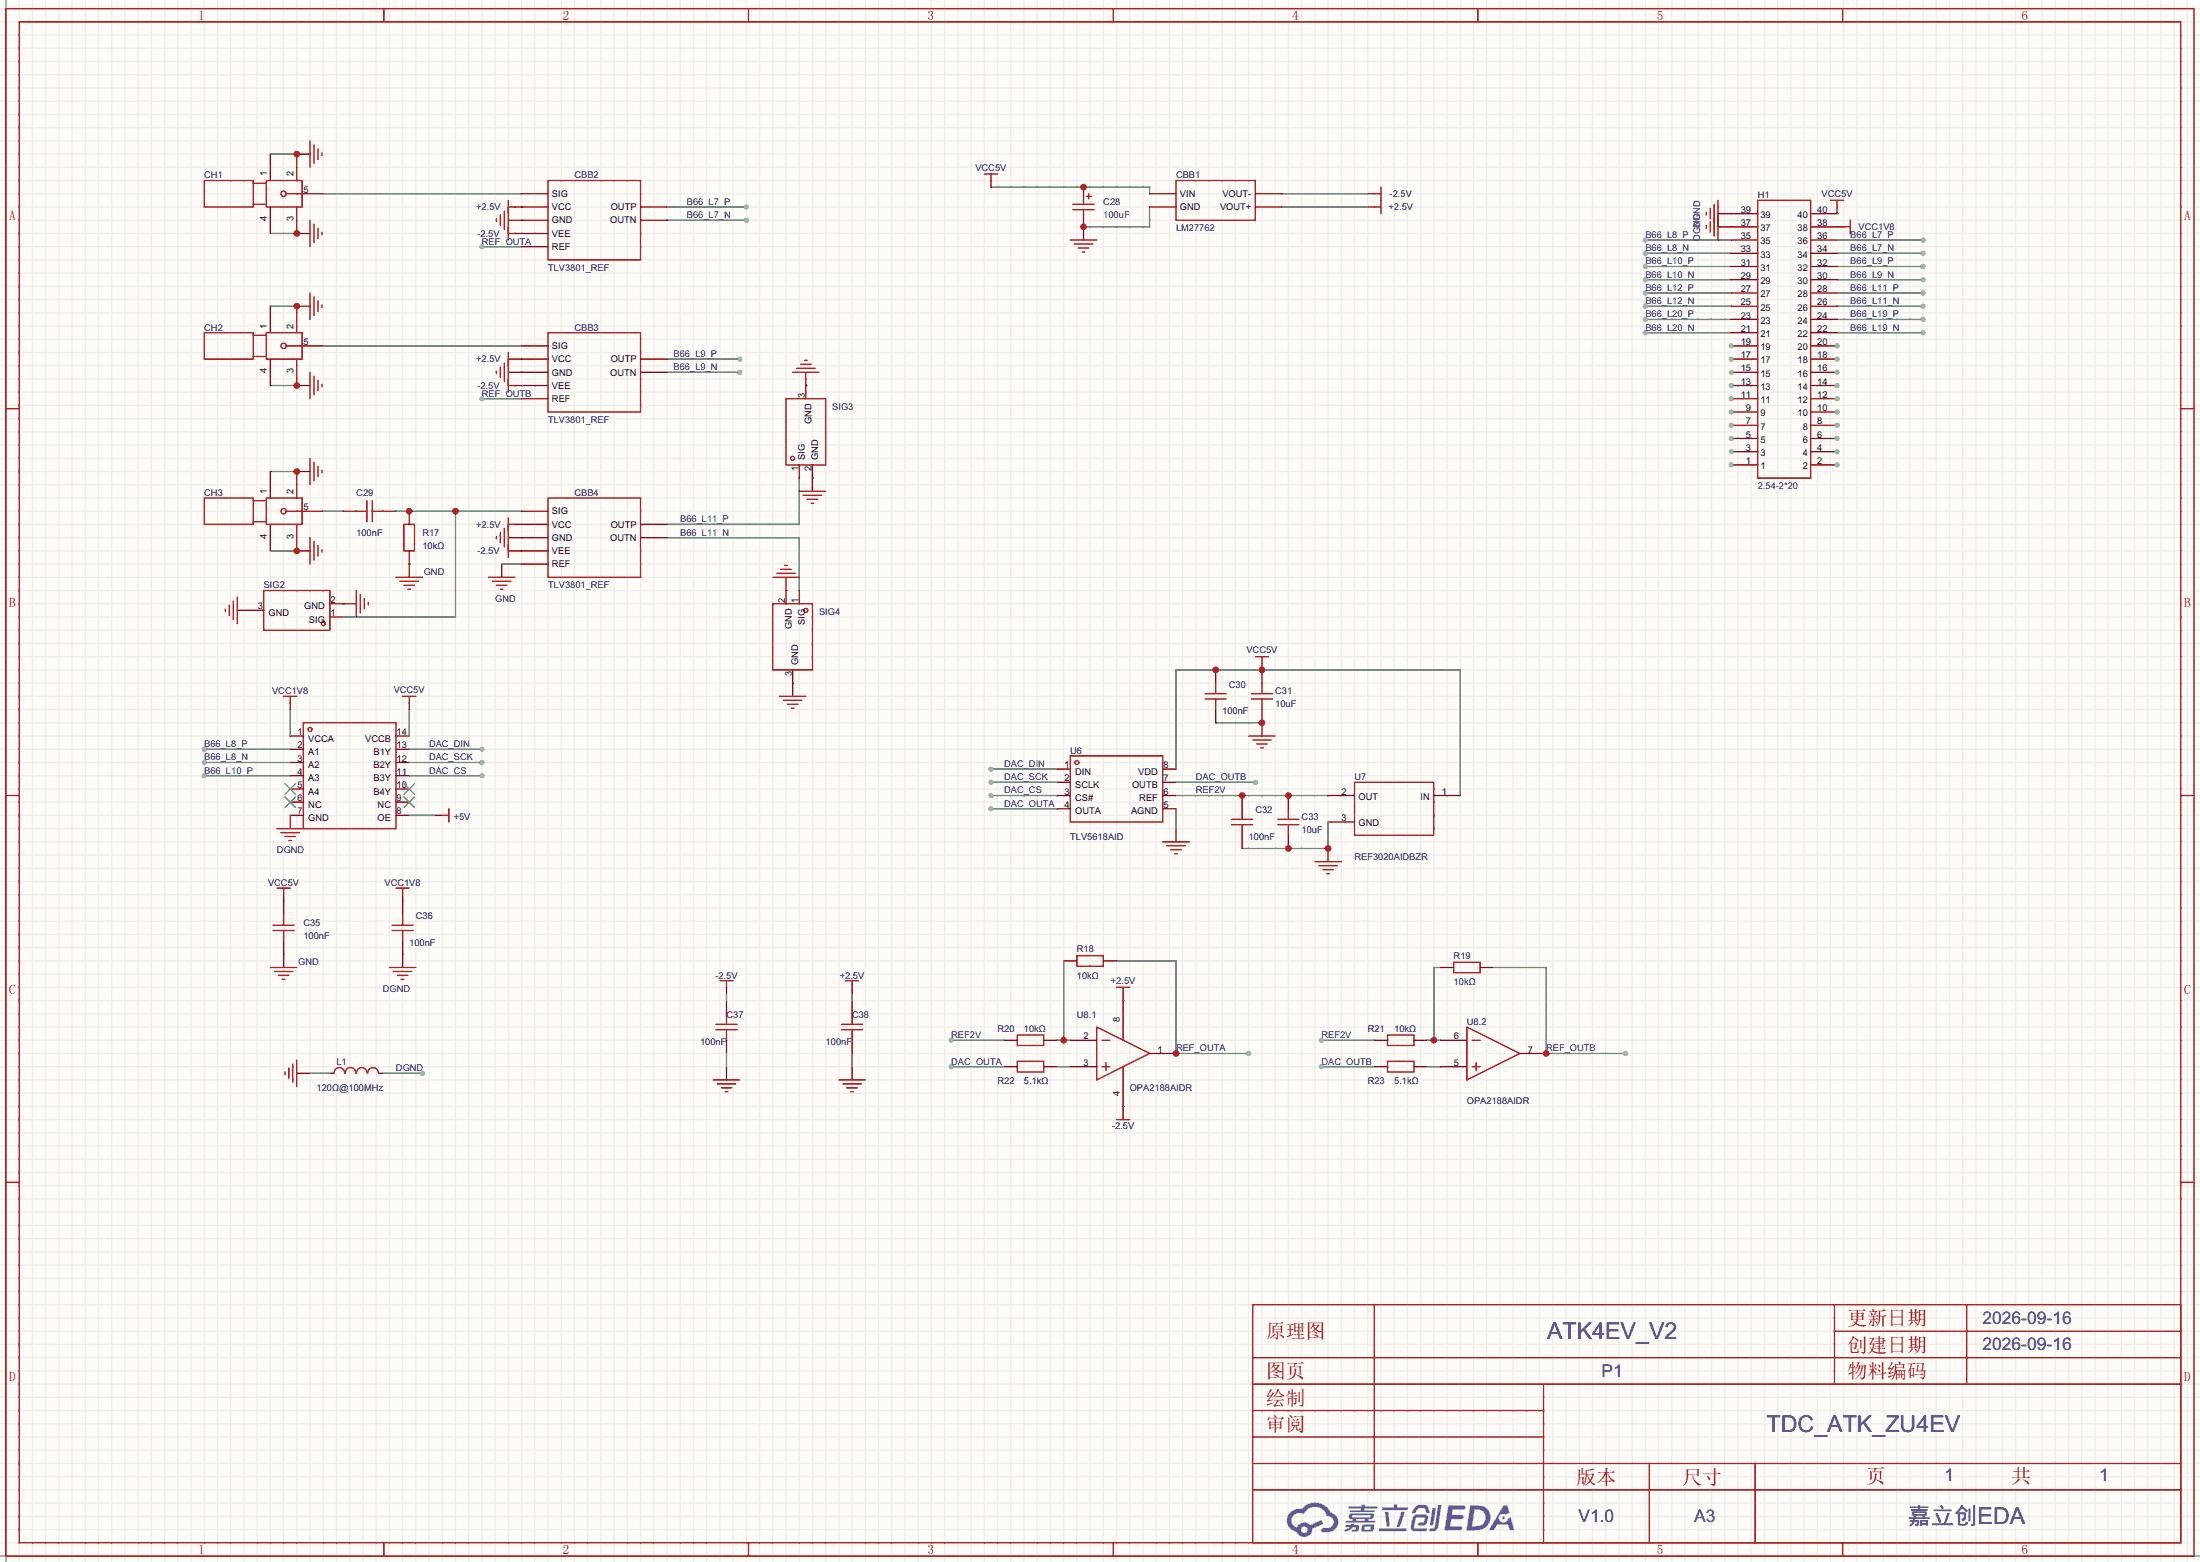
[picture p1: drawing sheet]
<svg xmlns="http://www.w3.org/2000/svg" width="423mm" height="300mm" viewBox="0 0 423 300" stroke-linecap="round" stroke-linejoin="round" font-family="sans-serif">
<path d="M0 0h422.7v300h-422.7z" fill="#fffcf7"/>
<g fill="none" stroke="#ededed" stroke-width=".25">
<path d="M0 1.7h422.7M0 4.2h422.7M0 6.7h422.7M0 9.3h422.7M0 11.8h422.7M0 14.4h422.7M0 16.9h422.7M0 19.4h422.7M1.1 0v300M3.7 0v300M6.2 0v300M8.8 0v300"/>
<path d="M11.3 0v300M13.8 0v300M16.4 0v300M18.9 0v300M21.5 0v300M24 0v300M26.5 0v300M29.1 0v300M31.6 0v300M34.2 0v300M36.7 0v300M39.2 0v300"/>
<path d="M41.8 0v300M44.3 0v300M46.9 0v300M49.4 0v300M51.9 0v300M54.5 0v300M57 0v300M59.6 0v300M62.1 0v300M64.6 0v300M67.2 0v300M69.7 0v300"/>
<path d="M72.3 0v300M74.8 0v300M77.3 0v300M79.9 0v300M82.4 0v300M85 0v300M87.5 0v300M90 0v300M92.6 0v300M95.1 0v300M97.7 0v300M100.2 0v300"/>
<path d="M102.7 0v300M105.3 0v300M107.8 0v300M110.4 0v300M112.9 0v300M115.4 0v300M118 0v300M120.5 0v300M123.1 0v300M125.6 0v300M128.1 0v300M130.7 0v300"/>
<path d="M133.2 0v300M135.8 0v300M138.3 0v300M140.8 0v300M143.4 0v300M145.9 0v300M148.5 0v300M151 0v300M153.5 0v300M156.1 0v300M158.6 0v300M161.2 0v300"/>
<path d="M163.7 0v300M166.2 0v300M168.8 0v300M171.3 0v300M173.9 0v300M176.4 0v300M178.9 0v300M181.5 0v300M184 0v300M186.6 0v300M189.1 0v300M191.6 0v300"/>
<path d="M194.2 0v300M196.7 0v300M199.3 0v300M201.8 0v300M204.3 0v300M206.9 0v300M209.4 0v300M212 0v300M214.5 0v300M217 0v300M219.6 0v300M222.1 0v300"/>
<path d="M224.7 0v300M227.2 0v300M229.7 0v300M232.3 0v300M234.8 0v300M237.4 0v300M239.9 0v300M242.4 0v300M245 0v300M247.5 0v300M250.1 0v300M252.6 0v300"/>
<path d="M255.1 0v300M257.7 0v300M260.2 0v300M262.8 0v300M265.3 0v300M267.8 0v300M270.4 0v300M272.9 0v300M275.5 0v300M278 0v300M280.5 0v300M283.1 0v300"/>
<path d="M285.6 0v300M288.2 0v300M290.7 0v300M293.2 0v300M295.8 0v300M298.3 0v300M300.9 0v300M303.4 0v300M305.9 0v300M308.5 0v300M311 0v300M313.6 0v300"/>
<path d="M316.1 0v300M318.6 0v300M321.2 0v300M323.7 0v300M326.3 0v300M328.8 0v300M331.3 0v300M333.9 0v300M336.4 0v300M339 0v300M341.5 0v300M344 0v300"/>
<path d="M346.6 0v300M349.1 0v300M351.7 0v300M354.2 0v300M356.7 0v300M359.3 0v300M361.8 0v300M364.4 0v300M366.9 0v300M369.4 0v300M372 0v300M374.5 0v300"/>
<path d="M377.1 0v300M379.6 0v300M382.1 0v300M384.7 0v300M387.2 0v300M389.8 0v300M392.3 0v300M394.8 0v300M397.4 0v300M399.9 0v300M402.5 0v300M405 0v300"/>
<path d="M407.5 0v300M410.1 0v300M412.6 0v300M415.2 0v300M417.7 0v300M420.2 0v300M0 22h422.7M0 24.5h422.7M0 27.1h422.7M0 29.6h422.7M0 32.1h422.7M0 34.7h422.7"/>
<path d="M0 37.2h422.7M0 39.8h422.7M0 42.3h422.7M0 44.8h422.7M0 47.4h422.7M0 49.9h422.7M0 52.5h422.7M0 55h422.7M0 57.5h422.7M0 60.1h422.7M0 62.6h422.7M0 65.2h422.7"/>
<path d="M0 67.7h422.7M0 70.2h422.7M0 72.8h422.7M0 75.3h422.7M0 77.9h422.7M0 80.4h422.7M0 82.9h422.7M0 85.5h422.7M0 88h422.7M0 90.6h422.7M0 93.1h422.7M0 95.6h422.7"/>
<path d="M0 98.2h422.7M0 100.7h422.7M0 103.3h422.7M0 105.8h422.7M0 108.3h422.7M0 110.9h422.7M0 113.4h422.7M0 116h422.7M0 118.5h422.7M0 121h422.7M0 123.6h422.7M0 126.1h422.7"/>
<path d="M0 128.7h422.7M0 131.2h422.7M0 133.7h422.7M0 136.3h422.7M0 138.8h422.7M0 141.4h422.7M0 143.9h422.7M0 146.4h422.7M0 149h422.7M0 151.5h422.7M0 154.1h422.7M0 156.6h422.7"/>
<path d="M0 159.1h422.7M0 161.7h422.7M0 164.2h422.7M0 166.8h422.7M0 169.3h422.7M0 171.8h422.7M0 174.4h422.7M0 176.9h422.7M0 179.5h422.7M0 182h422.7M0 184.5h422.7M0 187.1h422.7"/>
<path d="M0 189.6h422.7M0 192.2h422.7M0 194.7h422.7M0 197.2h422.7M0 199.8h422.7M0 202.3h422.7M0 204.9h422.7M0 207.4h422.7M0 209.9h422.7M0 212.5h422.7M0 215h422.7M0 217.6h422.7"/>
<path d="M0 220.1h422.7M0 222.6h422.7M0 225.2h422.7M0 227.7h422.7M0 230.3h422.7M0 232.8h422.7M0 235.3h422.7M0 237.9h422.7M0 240.4h422.7M0 243h422.7M0 245.5h422.7M0 248h422.7"/>
<path d="M0 250.6h422.7M0 253.1h422.7M0 255.7h422.7M0 258.2h422.7M0 260.7h422.7M0 263.3h422.7M0 265.8h422.7M0 268.4h422.7M0 270.9h422.7M0 273.4h422.7M0 276h422.7M0 278.5h422.7"/>
<path d="M0 281.1h422.7M0 283.6h422.7M0 286.1h422.7M0 288.7h422.7M0 291.2h422.7M0 293.8h422.7M0 296.3h422.7M0 298.8h422.7"/>
</g>
<path d="M1.1 0v300M0 298.8h422.7" fill="none" stroke="#999" stroke-width=".25"/>
<g fill="none" stroke="#a10000" stroke-width=".25">
<path d="M1.1 1.7h420.4v297.1h-420.4zM3.7 4.2h415.3v292.1h-415.3zM73.7 1.7v2.5M143.8 1.7v2.5M213.9 1.7v2.5M283.9 1.7v2.5M354 1.7v2.5M1.1 78.5h2.6M419 78.5h2.5M1.1 152.8h2.6M419 152.8h2.5M1.1 227.1h2.6"/>
<path d="M419 227.1h2.5M240.7 250.6h178.3v45.7h-178.3zM264 250.6v35.5M352.4 250.6v15.2M352.4 255.7h66.6M377.8 250.6v15.2M240.7 270.9h55.8M240.7 265.8h178.3M240.7 276h55.8M240.7 260.7h178.3M296.5 265.8v30.5M73.7 296.3v2.5"/>
<path d="M143.8 296.3v2.5M213.9 296.3v2.5M240.7 286.1h178.3M240.7 281.1h178.3M283.9 296.3v2.5M316.9 281.1v15.2M337.2 281.1v15.2M354 296.3v2.5"/>
</g>
<g fill="#5487ff">
<path d="M278.2 289.1h2.2a.97 .97 0 0 1 1.2 .4 .53 .53 0 0 1-.7 .4h-1.8l-.1 1h1.8a.43 .43 0 0 1 .4 .5 .43 .43 0 0 1-.4 .4h-2l-.2 1.3h1.7a.45 .45 0 0 1 .6 .2 .45 .45 0 0 1-.1 .6h-3.3z"/>
<path d="M288.8 289.1h.8l.4 1.4-.7 .4a.82 .82 0 0 0-1.1 .1 .82 .82 0 0 0 0 1.2 .82 .82 0 0 0 1.2-.1l.3-.5 .6-.3 .7 2.6h-1l-.3-1h-2.1l-.6 1h-1z"/>
<path d="M275.2 289.5h.7l-.5 3.2a.36 .36 0 0 1-.4 .3 .36 .36 0 0 1-.3-.3z"/>
<path d="M276.2 289h.7l-.6 4.3a1.13 1.13 0 0 1-1.7 .6l.1-.4h.8l.1-.2z"/>
<path d="M271.9 289.3l.6-.3h1.1a.77 .77 0 0 1 .8 .5l.3 1-.1 .1h-.6l-.3-.9-.2-.1-1 .1-.7 .9h-.6v-.2z"/>
<path d="M271.5 291.2l.5-.3 1.7-.1a.66 .66 0 0 1 .6 1l-.1 .4a.81 .81 0 0 1-.9 .8h-.6a.32 .32 0 0 1-.3-.4 .32 .32 0 0 1 .3-.2l.8-.1 .2-.8h-1.7l-.3 1.9 2.2 .1a.32 .32 0 0 1 .3 .3 .32 .32 0 0 1-.4 .3h-2.2l-.5-.3-.1-.5z"/>
<path d="M264.9 293.5h5.1a.33 .33 0 0 1 .3 .3 .33 .33 0 0 1-.4 .3h-4.9l-.1-.1z"/>
<path d="M269.2 290.3h.7l-.6 2a1.04 1.04 0 0 1-.7 1l-.3-.3z"/>
<path d="M266 290.3h.7l.3 2.6a.34 .34 0 0 1-.3 .4 .34 .34 0 0 1-.3-.3z"/>
<path d="M265.5 289.4h2.2l.2-.5h.6l-.1 .5h1.8a.32 .32 0 0 1 .3 .4 .32 .32 0 0 1-.3 .3h-4.5l-.2-.2z"/>
<path d="M258.5 292.8h1l.1-.2h.6l-.1 .2 .9 .1a.82 .82 0 0 1-.6 1.3h-.7v-.4l.7-.2v-.2l-.5-.1-.4 .4-1.1 .5-.2-.4 1-.5h-.7z"/>
<path d="M259.1 289.3h2.4l.1-.3 .7-.1-.1 .4h2.2l.3 .3-.3 .2h-2.2l-.1 .2h1.8l.3 .2-.3 .2h-4.5l-.1-.1v-.3h2.1v-.2h-2.2l-.2-.2z"/>
<path d="M282.4 289.1l-.7 4.8h1.7a2.47 2.47 0 0 0 2.8-1.7 2.47 2.47 0 0 0-1.4-3zM283.3 289.9a1.61 1.61 0 0 1 2.1 1.5 1.61 1.61 0 0 1-1.9 1.7h-.7z"/>
<path d="M259.2 290.8a.55 .55 0 0 0-.1 .7 .55 .55 0 0 0 .7 .3l.1 .2h-1.4v.4l5.5 .1 .2-.2-.2-.3h-1.1l.1-.2a.7 .7 0 0 0 .9-.3 .7 .7 0 0 0-.1-.8l-4.1-.1zM259.8 291h3.4l.1 .1-.2 .3h-3.2l-.1-.2zM260.6 291.8h1.6l-.1 .2h-1.5z"/>
<path d="M261.7 292.9a1.05 1.05 0 0 0 0 1.2 2.91 2.91 0 0 0 2.1-.1 .98 .98 0 0 0 .1-1.2l-1.7-.1zM262.3 293.2h.8h.2l-.1 .4-.2 .2-.8-.1z"/>
<path d="M247.9 290.4a2.23 2.23 0 0 0-.6 2.3 2.23 2.23 0 0 0 1.8 1.5 1.58 1.58 0 0 0 1.7 1 1.58 1.58 0 0 0 1.3-1.5l2.2-1.1-.5-.8-2.1 1.1a1.65 1.65 0 0 0-2.6 .4 1.45 1.45 0 0 1-.8-1.9 1.45 1.45 0 0 1 2-.7l.3 .1a2.3 2.3 0 0 1 2.3-1.4 2.3 2.3 0 0 1 2 1.8 1.12 1.12 0 0 1 1.3 1 1.12 1.12 0 0 1-1.1 1.2h-.7a.45 .45 0 0 0-.6 .4 .45 .45 0 0 0 .4 .5 2.21 2.21 0 0 0 2.3-.6 2.21 2.21 0 0 0 .5-2.2 2.13 2.13 0 0 0-1.4-1.1 3.3 3.3 0 0 0-5.5-.7l-1.2 .1zM250 293.8a.6 .6 0 0 1 1.2 0 .6 .6 0 0 1-1.2 0z"/>
<circle cx="288.8" cy="291.5" r=".32"/>
</g>
<path d="M51.9 29.6h5.1M51.9 44.8h5.1" fill="none" stroke="#008700" stroke-width=".25"/>
<path d="M51.9 39.8v5M57 39.8v5h2.6M57 29.6h2.6M57 37.2h5.1" fill="none" stroke="#870000" stroke-width=".25"/>
<g fill="none" stroke="#a10000" stroke-width=".25">
<path d="M55 37.2h2M59.6 27.1v5M60.3 27.8v3.6M61.1 28.6v2M61.8 29.3v.5M59.6 42.3v5.1M60.3 43.1v3.5M61.1 43.8v2.1M61.8 44.6v.5"/>
<circle cx="54.5" cy="37.2" r=".51"/>
</g>
<circle cx="57" cy="44.8" r=".63" fill="#c00"/>
<path d="M57 29.6v5.1" fill="none" stroke="#870000" stroke-width=".25"/>
<circle cx="57" cy="29.6" r=".63" fill="#c00"/>
<path d="M51.9 29.6v5.1M98.9 39.8h1.3M262.8 37.2h1.2M262.8 39.8h1.2M97.7 42.3h2.5M98.9 44.8h1.3M208.2 43.6v2.5" fill="none" stroke="#870000" stroke-width=".25"/>
<g fill="none" stroke="#a10000" stroke-width=".25">
<path d="M39.2 34.7h9.4v5.1h-9.4zM48.6 39.2h2.6M48.6 35.2h2.6M51.2 34.7h6.8v5.1h-6.8zM97.7 39.8h1.2M97.7 38.5v7.6M264 37.2h1.3M264 39.8h1.3M265.3 35.9v5.1M95.4 42v.5M96.1 41.3v2M96.9 40.5v3.6"/>
<path d="M97.7 44.8h1.2M205.6 46.1h5.1M206.4 46.9h3.5M207.1 47.6h2.1M207.9 48.4h.5"/>
</g>
<path d="M62.1 37.2h38.1M128.1 39.8h15.3M220.9 39.8v3.8h-12.7" fill="none" stroke="#008700" stroke-width=".25"/>
<circle cx="143.4" cy="39.8" r=".51" fill="#999"/>
<path d="M128.1 42.3h15.3" fill="none" stroke="#008700" stroke-width=".25"/>
<circle cx="143.4" cy="42.3" r=".51" fill="#999"/>
<path d="M51.9 58.8h5.1M51.9 74h5.1" fill="none" stroke="#008700" stroke-width=".25"/>
<path d="M57 58.8h2.6M51.9 69v5M57 69v5h2.6M57 66.4h5.1" fill="none" stroke="#870000" stroke-width=".25"/>
<g fill="none" stroke="#a10000" stroke-width=".25">
<path d="M59.6 56.3v5M60.3 57v3.6M61.1 57.8v2M61.8 58.6v.5M55 66.4h2M59.6 71.5v5.1M60.3 72.3v3.5M61.1 73v2.1M61.8 73.8v.5"/>
<circle cx="54.5" cy="66.4" r=".51"/>
</g>
<circle cx="57" cy="74" r=".63" fill="#c00"/>
<path d="M57 58.8v5.1" fill="none" stroke="#870000" stroke-width=".25"/>
<circle cx="57" cy="58.8" r=".63" fill="#c00"/>
<path d="M51.9 58.8v5.1M97.7 71.5h2.5M98.9 74h1.3M98.9 69h1.3M57 90.6h2.6M57 98.2h5.1M51.9 100.7v5.1M57 100.7v5.1h2.6" fill="none" stroke="#870000" stroke-width=".25"/>
<g fill="none" stroke="#a10000" stroke-width=".25">
<path d="M39.2 63.9h9.4v5.1h-9.4zM48.6 68.5h2.6M48.6 64.4h2.6M51.2 63.9h6.8v5.1h-6.8zM95.4 71.3v.5M96.1 70.5v2M96.9 69.7v3.6M97.7 67.7v7.6M97.7 74h1.2M97.7 69h1.2M55 98.2h2M59.6 88v5.1"/>
<path d="M60.3 88.8v3.5M61.1 89.5v2.1M61.8 90.3v.5M59.6 103.3v5M60.3 104v3.6M61.1 104.8v2M61.8 105.5v.5"/>
<circle cx="54.5" cy="98.2" r=".51"/>
</g>
<path d="M62.1 66.4h38.1M51.9 90.6h5.1M51.9 105.8h5.1" fill="none" stroke="#008700" stroke-width=".25"/>
<circle cx="57" cy="105.8" r=".63" fill="#c00"/>
<path d="M57 90.6v5" fill="none" stroke="#870000" stroke-width=".25"/>
<circle cx="57" cy="90.6" r=".63" fill="#c00"/>
<path d="M208.2 35.9v2.6M208.2 41v2.6M51.9 90.6v5M97.7 103.3h2.5M98.9 105.8h1.3M98.9 100.7h1.3" fill="none" stroke="#870000" stroke-width=".25"/>
<path d="M206.1 39.2h4.1M206.1 40.3h4.1M39.2 95.6h9.4v5.1h-9.4zM48.6 96.1h2.6M51.2 95.6h6.8v5.1h-6.8zM97.7 99.4v7.7M48.6 100.2h2.6M95.4 103v.5M96.1 102.2v2.1M96.9 101.5v3.5M97.7 105.8h1.2M97.7 100.7h1.2" fill="none" stroke="#a10000" stroke-width=".25"/>
<path d="M153.5 91.8v8.9h-25.4M128.1 103.3h25.4v10.1" fill="none" stroke="#008700" stroke-width=".25"/>
<circle cx="208.2" cy="43.6" r=".63" fill="#c00"/>
<path d="M208.2 38.5v.7M208.7 37.7h1M209.2 37.2v1M208.2 40.3v.7" fill="none" stroke="#a10000" stroke-width=".25"/>
<path d="M190.4 35.9h30.5v1.3" fill="none" stroke="#008700" stroke-width=".25"/>
<circle cx="208.2" cy="35.9" r=".63" fill="#c00"/>
<path d="M246.3 37.2h16.5M246.3 39.8h16.5M128.1 69h14" fill="none" stroke="#008700" stroke-width=".25"/>
<circle cx="142.1" cy="69" r=".51" fill="#999"/>
<path d="M128.1 71.5h14" fill="none" stroke="#008700" stroke-width=".25"/>
<circle cx="142.1" cy="71.5" r=".51" fill="#999"/>
<g fill="none" stroke="#a10000" stroke-width=".25">
<path d="M241.2 126.1h2.5M242.4 126.1v1.3M205.6 145.2h17.8v12.7h-17.8zM239.9 141.4h5.1M240.7 142.1h3.5M241.4 142.9h2.1M242.2 143.6h.5M223.4 161.7h5.1M224.2 162.4h3.5M224.9 163.2h2M225.7 164h.5"/>
<circle cx="206.9" cy="146.4" r=".38"/>
</g>
<path d="M242.4 127.4v1.3M242.4 138.8v2.6M203.1 147.7h2.5M203.1 150.2h2.5M203.1 152.8h2.5M203.1 155.3h2.5M223.4 147.7h2.5M223.4 150.2h2.5M223.4 152.8h2.5M223.4 155.3h2.5M225.9 159.1v2.6" fill="none" stroke="#870000" stroke-width=".25"/>
<path d="M233.6 138.8h8.8M225.9 147.7v-19h54.6v24.1M225.9 155.3v3.8M225.9 152.8h29.2M225.9 150.2h15.3" fill="none" stroke="#008700" stroke-width=".25"/>
<circle cx="241.2" cy="150.2" r=".51" fill="#999"/>
<path d="M190.4 155.3h12.7" fill="none" stroke="#008700" stroke-width=".25"/>
<circle cx="190.4" cy="155.3" r=".51" fill="#999"/>
<path d="M190.4 150.2h12.7" fill="none" stroke="#008700" stroke-width=".25"/>
<circle cx="190.4" cy="150.2" r=".51" fill="#999"/>
<path d="M190.4 152.8h12.7" fill="none" stroke="#008700" stroke-width=".25"/>
<circle cx="190.4" cy="152.8" r=".51" fill="#999"/>
<path d="M190.4 147.7h12.7" fill="none" stroke="#008700" stroke-width=".25"/>
<circle cx="190.4" cy="147.7" r=".51" fill="#999"/>
<path d="M260.2 150.2h15.3v10.2h-15.3zM252.6 165.5h5.1M253.4 166.2h3.5M254.1 167h2.1M254.9 167.8h.5" fill="none" stroke="#a10000" stroke-width=".25"/>
<path d="M255.1 152.8h5.1M255.1 157.9h5.1M275.5 152.8h5M255.1 162.9v2.6" fill="none" stroke="#870000" stroke-width=".25"/>
<path d="M255.1 157.9v5h-16.5" fill="none" stroke="#008700" stroke-width=".25"/>
<circle cx="255.1" cy="162.9" r=".63" fill="#c00"/>
<path d="M233.6 128.7v2.5M233.6 136.3v2.5" fill="none" stroke="#870000" stroke-width=".25"/>
<circle cx="233.6" cy="128.7" r=".63" fill="#c00"/>
<path d="M231.5 134.2h4.1M231.5 133.2h4.1M233.6 131.2v2M233.6 134.2v2.1" fill="none" stroke="#a10000" stroke-width=".25"/>
<path d="M238.6 152.8v2.5M238.6 160.4v2.5" fill="none" stroke="#870000" stroke-width=".25"/>
<circle cx="238.6" cy="152.8" r=".63" fill="#c00"/>
<path d="M236.6 158.4h4.1M236.6 157.4h4.1M238.6 155.3v2.1M238.6 158.4v2" fill="none" stroke="#a10000" stroke-width=".25"/>
<path d="M242.4 136.3v2.5" fill="none" stroke="#870000" stroke-width=".25"/>
<circle cx="242.4" cy="138.8" r=".63" fill="#c00"/>
<path d="M242.4 128.7v2.5" fill="none" stroke="#870000" stroke-width=".25"/>
<circle cx="242.4" cy="128.7" r=".63" fill="#c00"/>
<path d="M240.4 134.2h4.1M240.4 133.2h4.1M242.4 131.2v2M242.4 134.2v2.1" fill="none" stroke="#a10000" stroke-width=".25"/>
<path d="M247.5 160.4v2.5" fill="none" stroke="#870000" stroke-width=".25"/>
<circle cx="247.5" cy="162.9" r=".63" fill="#c00"/>
<path d="M247.5 152.8v2.5" fill="none" stroke="#870000" stroke-width=".25"/>
<circle cx="247.5" cy="152.8" r=".63" fill="#c00"/>
<g fill="none" stroke="#a10000" stroke-width=".25">
<path d="M245.5 158.4h4.1M245.5 157.4h4.1M247.5 155.3v2.1M247.5 158.4v2M195.5 198.8h5v2h-5zM206.9 183.5h5.1v2.1h-5.1zM210.7 197.2l10.2 5.1-10.2 5.1zM211.7 199.8h1.5M214.5 189.6h2.5M215.8 189.6v1.3M215.8 197.2v2.6M281.8 197.2l10.2 5.1-10.2 5.1z"/>
<path d="M282.8 199.8h1.6M211.7 204.9h1.5M212.5 204.1v1.5M214.5 215h2.5M215.8 204.9v2.5M215.8 213.7v1.3M282.8 204.9h1.6M283.6 204.1v1.5"/>
</g>
<path d="M192.9 199.8h2.6M200.5 199.8h2.6M204.3 184.5h2.6M205.6 199.8h5.1M212 184.5h2.5M215.8 190.9v6.3M276.7 199.8h5.1M205.6 204.9h5.1M215.8 207.4v6.3M220.9 202.3h5M276.7 204.9h5.1M292 202.3h5.1" fill="none" stroke="#870000" stroke-width=".25"/>
<path d="M214.5 184.5h11.4v17.8h14M215.8 192.2h.1M215.8 212.5h.1" fill="none" stroke="#008700" stroke-width=".25"/>
<circle cx="225.9" cy="202.3" r=".63" fill="#c00"/>
<circle cx="239.9" cy="202.3" r=".51" fill="#999"/>
<path d="M266.6 198.8h5.1v2h-5.1zM279.3 184.8h5.1v2h-5.1z" fill="none" stroke="#a10000" stroke-width=".25"/>
<path d="M264 199.8h2.6M271.7 199.8h2.5M276.7 185.8h2.6M284.4 185.8h2.5" fill="none" stroke="#870000" stroke-width=".25"/>
<path d="M286.9 185.8h10.2v16.5h15.2" fill="none" stroke="#008700" stroke-width=".25"/>
<circle cx="297.1" cy="202.3" r=".63" fill="#c00"/>
<circle cx="312.3" cy="202.3" r=".51" fill="#999"/>
<path d="M139.6 189.6v1.3M139.6 192.2v2.5M139.6 199.8v2.5M163.7 189.6v1.3M163.7 192.2v2.5M163.7 199.8v2.5M139.6 204.9v2.5M163.7 204.9v2.5" fill="none" stroke="#870000" stroke-width=".25"/>
<g fill="none" stroke="#a10000" stroke-width=".25">
<path d="M137.5 196.7h4.1M137.5 197.7h4.1M138.3 188.3h2.5M139.6 188.3v1.3M139.6 194.7v2M139.6 197.7v2.1M161.7 196.7h4M161.7 197.7h4M162.4 188.3h2.6M163.7 188.3v1.3M163.7 194.7v2M163.7 197.7v2.1"/>
<path d="M137 207.4h5.1M137.8 208.2h3.6M138.6 208.9h2M139.3 209.7h.5M161.2 207.4h5M161.9 208.2h3.6M162.7 208.9h2M163.4 209.7h.6"/>
</g>
<path d="M139.6 190.9v1.3M163.7 190.9v1.3M253.9 199.8h10.1M139.6 202.3v2.6M163.7 202.3v2.6" fill="none" stroke="#008700" stroke-width=".25"/>
<circle cx="253.9" cy="199.8" r=".51" fill="#999"/>
<path d="M274.2 199.8h2.5M276.7 185.8h-1.2v14" fill="none" stroke="#008700" stroke-width=".25"/>
<circle cx="275.5" cy="199.8" r=".63" fill="#c00"/>
<path d="M182.8 199.8h10.1" fill="none" stroke="#008700" stroke-width=".25"/>
<circle cx="182.8" cy="199.8" r=".51" fill="#999"/>
<path d="M203.1 199.8h2.5M204.3 184.5v15.3" fill="none" stroke="#008700" stroke-width=".25"/>
<circle cx="204.3" cy="199.8" r=".63" fill="#c00"/>
<path d="M195.5 203.8h5v2.1h-5z" fill="none" stroke="#a10000" stroke-width=".25"/>
<path d="M192.9 204.9h2.6M200.5 204.9h2.6" fill="none" stroke="#870000" stroke-width=".25"/>
<path d="M182.8 204.9h10.1M203.1 204.9h2.5" fill="none" stroke="#008700" stroke-width=".25"/>
<circle cx="182.8" cy="204.9" r=".51" fill="#999"/>
<path d="M266.6 203.8h5.1v2.1h-5.1z" fill="none" stroke="#a10000" stroke-width=".25"/>
<path d="M264 204.9h2.6M271.7 204.9h2.5" fill="none" stroke="#870000" stroke-width=".25"/>
<path d="M253.9 204.9h10.1" fill="none" stroke="#008700" stroke-width=".25"/>
<circle cx="253.9" cy="204.9" r=".51" fill="#999"/>
<path d="M62.1 98.2h3.8M78.6 108.3h.1M55.8 136.3v5.1M78.6 136.3v5.1M78.6 156.6h5.1M78.6 149h14M54.5 173.1h.1M77.3 173.1h.1M274.2 204.9h2.5" fill="none" stroke="#008700" stroke-width=".25"/>
<g fill="none" stroke="#870000" stroke-width=".25">
<path d="M65.9 98.2h2.6M73.5 98.2h2.6M78.6 98.2v2.5M78.6 105.8v5.1M55.8 135v1.3M55.8 141.4h2.5M55.8 143.9h2.5M55.8 146.4h2.5M55.8 149h2.5M55.8 151.5h2.5M55.8 154.1h2.5M55.8 156.6h2.5"/>
<path d="M76.1 141.4h2.5M76.1 143.9h2.5M76.1 146.4h2.5M76.1 149h2.5M76.1 151.5h2.5M76.1 154.1h2.5M76.1 156.6h2.5M83.7 156.6h1.3M54.5 171.8v3.8M77.3 171.8v3.8M54.5 180.7v2.6M77.3 180.7v2.6"/>
</g>
<g fill="none" stroke="#a10000" stroke-width=".25">
<path d="M68.5 98.2h2M70.5 96.1v4.1M71.5 98.2h2M71.5 96.1v4.1M76.1 110.9h5.1M76.8 111.6h3.6M77.6 100.7h2v5.1h-2zM77.6 112.4h2M78.4 113.2h.5M54.5 133.7h2.5M55.8 133.7v1.3M58.3 138.8h17.8v20.3h-17.8z"/>
<path d="M85 156.6h1.2M86.2 155.3v2.6M52.5 177.7h4M52.5 178.7h4M53.2 170.6h2.6M54.5 170.6v1.2M54.5 175.6v2.1M54.5 178.7v2M75.3 177.7h4.1M75.3 178.7h4.1M76.1 170.6h2.5M77.3 170.6v1.2"/>
<path d="M77.3 175.6v2.1M77.3 178.7v2"/>
<circle cx="59.6" cy="140.1" r=".38"/>
</g>
<path d="M54.7 150.5l2.1 2M54.7 153l2.1 2.1M56.8 150.5l-2.1 2M56.8 153l-2.1 2.1M77.6 153l2 2.1M77.6 150.5l2 2M79.6 153l-2 2.1M79.6 150.5l-2 2" fill="none" stroke="#3c3" stroke-width=".25"/>
<circle cx="92.6" cy="149" r=".51" fill="#999"/>
<path d="M39.2 143.9h16.6" fill="none" stroke="#008700" stroke-width=".25"/>
<circle cx="39.2" cy="143.9" r=".51" fill="#999"/>
<path d="M39.2 146.4h16.6" fill="none" stroke="#008700" stroke-width=".25"/>
<circle cx="39.2" cy="146.4" r=".51" fill="#999"/>
<path d="M39.2 149h16.6" fill="none" stroke="#008700" stroke-width=".25"/>
<circle cx="39.2" cy="149" r=".51" fill="#999"/>
<path d="M78.6 146.4h14" fill="none" stroke="#008700" stroke-width=".25"/>
<circle cx="92.6" cy="146.4" r=".51" fill="#999"/>
<path d="M78.6 143.9h14" fill="none" stroke="#008700" stroke-width=".25"/>
<circle cx="92.6" cy="143.9" r=".51" fill="#999"/>
<path d="M352.9 39.8v1.2M352.9 43.6h1.3" fill="none" stroke="#870000" stroke-width=".25"/>
<path d="M351.7 38.5h2.5M352.9 38.5v1.3M354.2 43.6h1.3M355.5 42.3v2.5" fill="none" stroke="#a10000" stroke-width=".25"/>
<path d="M352.9 46.1h16.5" fill="none" stroke="#008700" stroke-width=".25"/>
<circle cx="369.4" cy="46.1" r=".51" fill="#999"/>
<path d="M352.9 48.6h16.5" fill="none" stroke="#008700" stroke-width=".25"/>
<circle cx="369.4" cy="48.6" r=".51" fill="#999"/>
<path d="M352.9 51.2h16.5" fill="none" stroke="#008700" stroke-width=".25"/>
<circle cx="369.4" cy="51.2" r=".51" fill="#999"/>
<path d="M352.9 53.7h16.5" fill="none" stroke="#008700" stroke-width=".25"/>
<circle cx="369.4" cy="53.7" r=".51" fill="#999"/>
<path d="M190.4 34.7v1.2M78.6 135v1.3" fill="none" stroke="#870000" stroke-width=".25"/>
<path d="M189.1 33.4h2.5M190.4 33.4v1.3M77.3 133.7h2.6M78.6 133.7v1.3" fill="none" stroke="#a10000" stroke-width=".25"/>
<path d="M316.1 46.1h16.5" fill="none" stroke="#008700" stroke-width=".25"/>
<circle cx="316.1" cy="46.1" r=".51" fill="#999"/>
<path d="M316.1 48.6h16.5" fill="none" stroke="#008700" stroke-width=".25"/>
<circle cx="316.1" cy="48.6" r=".51" fill="#999"/>
<path d="M316.1 51.2h16.5" fill="none" stroke="#008700" stroke-width=".25"/>
<circle cx="316.1" cy="51.2" r=".51" fill="#999"/>
<path d="M316.1 53.7h16.5" fill="none" stroke="#008700" stroke-width=".25"/>
<circle cx="316.1" cy="53.7" r=".51" fill="#999"/>
<path d="M316.1 56.3h16.5" fill="none" stroke="#008700" stroke-width=".25"/>
<circle cx="316.1" cy="56.3" r=".51" fill="#999"/>
<path d="M316.1 58.8h16.5" fill="none" stroke="#008700" stroke-width=".25"/>
<circle cx="316.1" cy="58.8" r=".51" fill="#999"/>
<path d="M316.1 61.3h16.5" fill="none" stroke="#008700" stroke-width=".25"/>
<circle cx="316.1" cy="61.3" r=".51" fill="#999"/>
<path d="M316.1 63.9h16.5" fill="none" stroke="#008700" stroke-width=".25"/>
<circle cx="316.1" cy="63.9" r=".51" fill="#999"/>
<path d="M352.9 56.3h16.5" fill="none" stroke="#008700" stroke-width=".25"/>
<circle cx="369.4" cy="56.3" r=".51" fill="#999"/>
<path d="M352.9 58.8h16.5" fill="none" stroke="#008700" stroke-width=".25"/>
<circle cx="369.4" cy="58.8" r=".51" fill="#999"/>
<path d="M352.9 61.3h16.5" fill="none" stroke="#008700" stroke-width=".25"/>
<circle cx="369.4" cy="61.3" r=".51" fill="#999"/>
<path d="M352.9 63.9h16.5" fill="none" stroke="#008700" stroke-width=".25"/>
<circle cx="369.4" cy="63.9" r=".51" fill="#999"/>
<g fill="none" stroke="#870000" stroke-width=".25">
<path d="M332.6 41h5.1M332.6 43.6h5.1M332.6 46.1h5.1M332.6 48.6h5.1M332.6 51.2h5.1M332.6 53.7h5.1M332.6 56.3h5.1M332.6 58.8h5.1M347.9 41h5M347.9 43.6h5M347.9 46.1h5M347.9 48.6h5"/>
<path d="M347.9 51.2h5M347.9 53.7h5M347.9 56.3h5M347.9 58.8h5M332.6 61.3h5.1M332.6 63.9h5.1M347.9 61.3h5M347.9 63.9h5M347.9 66.4h5"/>
</g>
<circle cx="352.9" cy="66.4" r=".51" fill="#999"/>
<path d="M332.6 66.4h5.1" fill="none" stroke="#870000" stroke-width=".25"/>
<circle cx="332.6" cy="66.4" r=".51" fill="#999"/>
<path d="M347.9 69h5" fill="none" stroke="#870000" stroke-width=".25"/>
<circle cx="352.9" cy="69" r=".51" fill="#999"/>
<path d="M332.6 69h5.1" fill="none" stroke="#870000" stroke-width=".25"/>
<circle cx="332.6" cy="69" r=".51" fill="#999"/>
<path d="M347.9 71.5h5" fill="none" stroke="#870000" stroke-width=".25"/>
<circle cx="352.9" cy="71.5" r=".51" fill="#999"/>
<path d="M332.6 71.5h5.1" fill="none" stroke="#870000" stroke-width=".25"/>
<circle cx="332.6" cy="71.5" r=".51" fill="#999"/>
<path d="M347.9 74h5" fill="none" stroke="#870000" stroke-width=".25"/>
<circle cx="352.9" cy="74" r=".51" fill="#999"/>
<path d="M332.6 74h5.1" fill="none" stroke="#870000" stroke-width=".25"/>
<circle cx="332.6" cy="74" r=".51" fill="#999"/>
<path d="M347.9 76.6h5" fill="none" stroke="#870000" stroke-width=".25"/>
<circle cx="352.9" cy="76.6" r=".51" fill="#999"/>
<path d="M332.6 76.6h5.1" fill="none" stroke="#870000" stroke-width=".25"/>
<circle cx="332.6" cy="76.6" r=".51" fill="#999"/>
<path d="M347.9 79.1h5" fill="none" stroke="#870000" stroke-width=".25"/>
<circle cx="352.9" cy="79.1" r=".51" fill="#999"/>
<path d="M332.6 79.1h5.1" fill="none" stroke="#870000" stroke-width=".25"/>
<circle cx="332.6" cy="79.1" r=".51" fill="#999"/>
<path d="M347.9 81.7h5" fill="none" stroke="#870000" stroke-width=".25"/>
<circle cx="352.9" cy="81.7" r=".51" fill="#999"/>
<path d="M332.6 81.7h5.1" fill="none" stroke="#870000" stroke-width=".25"/>
<circle cx="332.6" cy="81.7" r=".51" fill="#999"/>
<path d="M347.9 84.2h5" fill="none" stroke="#870000" stroke-width=".25"/>
<circle cx="352.9" cy="84.2" r=".51" fill="#999"/>
<path d="M332.6 84.2h5.1" fill="none" stroke="#870000" stroke-width=".25"/>
<circle cx="332.6" cy="84.2" r=".51" fill="#999"/>
<path d="M347.9 86.7h5" fill="none" stroke="#870000" stroke-width=".25"/>
<circle cx="352.9" cy="86.7" r=".51" fill="#999"/>
<path d="M332.6 86.7h5.1" fill="none" stroke="#870000" stroke-width=".25"/>
<circle cx="332.6" cy="86.7" r=".51" fill="#999"/>
<path d="M347.9 89.3h5" fill="none" stroke="#870000" stroke-width=".25"/>
<circle cx="352.9" cy="89.3" r=".51" fill="#999"/>
<path d="M332.6 89.3h5.1" fill="none" stroke="#870000" stroke-width=".25"/>
<circle cx="332.6" cy="89.3" r=".51" fill="#999"/>
<path d="M337.7 38.5h10.2v53.3h-10.2zM93.9 110.9h5M94.6 111.6h3.6M95.4 112.4h2M96.1 113.2h.5" fill="none" stroke="#a10000" stroke-width=".25"/>
<path d="M92.6 47.4h7.6M352.9 41h.1M352.9 43.6h.1M96.4 108.3h3.8" fill="none" stroke="#008700" stroke-width=".25"/>
<path d="M96.4 108.3v2.6" fill="none" stroke="#870000" stroke-width=".25"/>
<circle cx="92.6" cy="47.4" r=".51" fill="#999"/>
<path d="M92.6 76.6h7.6" fill="none" stroke="#008700" stroke-width=".25"/>
<circle cx="92.6" cy="76.6" r=".51" fill="#999"/>
<g fill="none" stroke="#a10000" stroke-width=".25">
<path d="M105.3 34.7h17.8v15.2h-17.8zM225.9 34.7h15.3v7.6h-15.3zM329.3 39.2v6.1M330.1 38.5v7.6M327.8 40.8v.5M327.8 43.3v.5M328.5 40v2M328.5 42.5v2.1M105.3 63.9h17.8v15.2h-17.8zM105.3 95.6h17.8v15.3h-17.8zM53.2 159.1h5.1M54 159.9h3.5"/>
<path d="M54.7 160.7h2.1M55.5 161.4h.5M51.9 185.8h5.1M52.7 186.6h3.6M53.5 187.3h2M54.2 188.1h.5M74.8 185.8h5.1M75.6 186.6h3.5M76.3 187.3h2.1M77.1 188.1h.5M64.2 206.1a1.01 1.01 0 0 1 1-1.1 1.01 1.01 0 0 1 1 1.1M66.3 206.1a1.01 1.01 0 0 1 1-1.1 1.01 1.01 0 0 1 1 1.1"/>
<path d="M68.5 206.1a1.01 1.01 0 0 1 1-1.1 1.01 1.01 0 0 1 1 1.1M70.7 206.1a1.01 1.01 0 0 1 1-1.1 1.01 1.01 0 0 1 1 1.1"/>
</g>
<g fill="none" stroke="#870000" stroke-width=".25">
<path d="M100.2 37.2h5.1M100.2 39.8h5.1M123.1 39.8h5M220.9 37.2h5M220.9 39.8h5M241.2 37.2h5.1M241.2 39.8h5.1M100.2 44.8h5.1M100.2 42.3h5.1M100.2 47.4h5.1M123.1 42.3h5M330.1 41h2.5"/>
<path d="M330.1 43.6h2.5M100.2 66.4h5.1M100.2 74h5.1M100.2 69h5.1M100.2 71.5h5.1M100.2 76.6h5.1M123.1 69h5M123.1 71.5h5M100.2 98.2h5.1M100.2 105.8h5.1M100.2 100.7h5.1M100.2 103.3h5.1"/>
<path d="M100.2 108.3h5.1M123.1 100.7h5M123.1 103.3h5M55.8 156.6v2.5M54.5 183.3v2.5M77.3 183.3v2.5M63.4 206.1h.7M72.8 206.1h.7"/>
</g>
<g fill="none" stroke="#008700" stroke-width=".25">
<path d="M100.2 39.8h.1M100.2 44.8h.1M100.2 42.3h.1M332.6 41h.1M332.6 43.6h.1M100.2 74h.1M100.2 69h.1M100.2 71.5h.1M100.2 105.8h.1M100.2 100.7h.1M100.2 103.3h.1M55.8 156.6h.1"/>
<path d="M54.5 183.3h.1M77.3 183.3h.1M73.5 206.1h7.7"/>
</g>
<circle cx="81.2" cy="206.1" r=".51" fill="#999"/>
<path d="M45.6 117.2h5.1M63.4 118.5h2.5M63.4 116h5.1M57 206.1h2.6" fill="none" stroke="#870000" stroke-width=".25"/>
<g fill="none" stroke="#a10000" stroke-width=".25">
<path d="M43.3 117v.5M44.1 116.2v2M44.8 115.4v3.6M45.6 114.7v5.1M50.7 113.4h12.7v7.6h-12.7zM68.5 113.4v5.1M69.2 114.2v3.5M70 114.9v2.1M70.7 115.7v.5M54.7 205.9v.5M55.5 205.1v2M56.3 204.3v3.6"/>
<path d="M57 203.6v5.1"/>
<circle cx="62.1" cy="119.8" r=".38"/>
</g>
<path d="M76.1 98.2h24.1M87.5 98.2v20.3h-21.6M48.1 117.2h.1M65.9 116h.1M59.6 206.1h3.8" fill="none" stroke="#008700" stroke-width=".25"/>
<g fill="#c00">
<circle cx="87.5" cy="98.2" r=".63"/>
<circle cx="78.6" cy="98.2" r=".63"/>
</g>
<path d="M154.8 74h.1M156.1 91.8h.1M151 113.4h.1M152.3 131.2h.1" fill="none" stroke="#008700" stroke-width=".25"/>
<g fill="none" stroke="#a10000" stroke-width=".25">
<path d="M151 76.6h7.6v12.7h-7.6zM152.3 71.5h5.1M153 70.7h3.6M153.8 70h2M154.6 69.2h.5M153.5 94.4h5.1M154.3 95.1h3.6M155.1 95.9h2M155.8 96.7h.5M148.5 116h7.6v12.7h-7.6zM148.5 110.9h5M149.2 110.1h3.6"/>
<path d="M150 109.4h2M150.7 108.6h.6M149.7 133.7h5.1M150.5 134.5h3.6M151.3 135.3h2M152 136h.5"/>
<circle cx="152.3" cy="88" r=".38"/>
<circle cx="154.8" cy="117.2" r=".38"/>
</g>
<path d="M154.8 71.5v5.1M153.5 89.3v2.5M156.1 89.3v5.1M151 110.9v5.1M153.5 113.4v2.6M152.3 128.7v5" fill="none" stroke="#870000" stroke-width=".25"/>
<g font-size="4.5" fill="#000080">
<text x="297.2" y="257.2">ATK4EV_V2</text>
<text x="339.4" y="275">TDC_ATK_ZU4EV</text>
<text x="366.5" y="292.7">嘉立</text>
<text x="375.5" y="292.7">创</text>
<text x="379.9" y="292.7">E</text>
<text x="382.9" y="292.7">DA</text>
</g>
<g font-size="3.8" fill="#a00000">
<text x="243.2" y="257">原理图</text>
<text x="355" y="254.5">更新日期</text>
<text x="355" y="259.6">创建日期</text>
<text x="243.2" y="269.7">绘制</text>
<text x="243.2" y="264.7">图页</text>
<text x="355" y="264.7">物料编码</text>
<text x="243.2" y="274.8">审阅</text>
<text x="302.9" y="285">版本</text>
<text x="323.2" y="285">尺寸</text>
<text x="358.5" y="284.7">页</text>
<text x="386.5" y="284.7">共</text>
</g>
<g font-size="3.4" fill="#000080">
<text x="380.9" y="254.3">2026-09-16</text>
<text x="380.9" y="259.3">2026-09-16</text>
<text x="307.7" y="264.4">P1</text>
<text x="373.6" y="284.5">1</text>
<text x="403.3" y="284.5">1</text>
<text x="303.3" y="292.4">V1.0</text>
<text x="325.5" y="292.4">A3</text>
</g>
<g font-size="2.5" fill="#a00000">
<text x="38.1" y="3.8">1</text>
<text x="108.1" y="3.8">2</text>
<text x="178.2" y="3.8">3</text>
<text x="248.3" y="3.8">4</text>
<text x="318.3" y="3.8">5</text>
<text x="388.4" y="3.8">6</text>
<text x="1.8" y="42.3">A</text>
<text x="419.6" y="42.3">A</text>
<text x="1.8" y="116.6">B</text>
<text x="419.6" y="116.6">B</text>
<text x="1.8" y="190.9">C</text>
<text x="419.6" y="190.9">C</text>
<text x="1.8" y="265.2">D</text>
<text x="419.6" y="265.2">D</text>
<text x="38.1" y="298.5">1</text>
<text x="108.1" y="298.5">2</text>
<text x="178.2" y="298.5">3</text>
<text x="248.3" y="298.5">4</text>
<text x="318.3" y="298.5">5</text>
<text x="388.4" y="298.5">6</text>
</g>
<g font-size="1.8" fill="#000080">
<text x="39.2" y="34.3">CH1</text>
<text x="110.4" y="34.3">CBB2</text>
<text x="187.4" y="32.7">VCC5V</text>
<text x="225.9" y="34.3">CBB1</text>
<text x="91.5" y="40.4">+2.5V</text>
<text x="212" y="39.3">C28</text>
<text x="266.8" y="40.4">+2.5V</text>
<text x="267" y="37.8">-2.5V</text>
<text x="337.7" y="38.1">H1</text>
<text x="350" y="37.8">VCC5V</text>
<text x="91.7" y="45.4">-2.5V</text>
<text x="357.1" y="44.2">VCC1V8</text>
<text x="39.2" y="63.5">CH2</text>
<text x="110.4" y="63.5">CBB3</text>
<text x="91.5" y="69.6">+2.5V</text>
<text x="91.7" y="74.7">-2.5V</text>
<text x="159.9" y="78.7">SIG3</text>
<text x="39.2" y="95.2">CH3</text>
<text x="68.5" y="95.2">C29</text>
<text x="110.4" y="95.2">CBB4</text>
<text x="91.5" y="101.3">+2.5V</text>
<text x="68.5" y="102.8">100nF</text>
<text x="81.2" y="102.8">R17</text>
<text x="81.2" y="105.4">10kΩ</text>
<text x="91.7" y="106.4">-2.5V</text>
<text x="50.7" y="113">SIG2</text>
<text x="157.4" y="118.1">SIG4</text>
<text x="239.5" y="125.5">VCC5V</text>
<text x="52.3" y="133.3">VCC1V8</text>
<text x="75.6" y="133.1">VCC5V</text>
<text x="234.8" y="137.1">100nF</text>
<text x="236.1" y="132.1">C30</text>
<text x="245" y="133.3">C31</text>
<text x="245" y="135.9">10uF</text>
<text x="205.6" y="144.8">U6</text>
<text x="260.2" y="149.8">U7</text>
<text x="87.2" y="157.5">+5V</text>
<text x="205.6" y="161.3">TLV5618AID</text>
<text x="239.9" y="161.3">100nF</text>
<text x="241.2" y="156.2">C32</text>
<text x="250.1" y="157.5">C33</text>
<text x="250.1" y="160">10uF</text>
<text x="260.2" y="165.1">REF3020AIDBZR</text>
<text x="51.5" y="170.2">VCC5V</text>
<text x="73.9" y="170.2">VCC1V8</text>
<text x="58.3" y="177.8">C35</text>
<text x="79.9" y="176.5">C36</text>
<text x="58.3" y="180.3">100nF</text>
<text x="78.6" y="181.6">100nF</text>
<text x="206.9" y="182.9">R18</text>
<text x="279.3" y="184.1">R19</text>
<text x="137.4" y="187.9">-2.5V</text>
<text x="161.3" y="187.9">+2.5V</text>
<text x="206.9" y="187.9">10kΩ</text>
<text x="213.4" y="189">+2.5V</text>
<text x="279.3" y="189.2">10kΩ</text>
<text x="139.6" y="195.6">C37</text>
<text x="163.7" y="195.6">C38</text>
<text x="206.9" y="195.6">U8.1</text>
<text x="281.8" y="196.8">U8.2</text>
<text x="134.5" y="200.6">100nF</text>
<text x="158.6" y="200.6">100nF</text>
<text x="191.6" y="198.1">R20</text>
<text x="196.7" y="198.1">10kΩ</text>
<text x="262.8" y="198.1">R21</text>
<text x="267.8" y="198.1">10kΩ</text>
<text x="60.8" y="209.5">120Ω@100MHz</text>
<text x="64.6" y="204.4">L1</text>
<text x="191.6" y="208.3">R22</text>
<text x="196.7" y="208.3">5.1kΩ</text>
<text x="217" y="209.5">OPA2188AIDR</text>
<text x="262.8" y="208.3">R23</text>
<text x="267.8" y="208.3">5.1kΩ</text>
<text x="281.8" y="212.1">OPA2188AIDR</text>
<text x="213.6" y="216.9">-2.5V</text>
</g>
<g font-size="1.8">
<text x="51.3" y="33.9" transform="rotate(-90 51.3 33.9)">1</text>
<text x="56.4" y="33.9" transform="rotate(-90 56.4 33.9)">2</text>
<text x="58.3" y="37">5</text>
<text x="106" y="37.8">SIG</text>
<text x="106" y="40.4">VCC</text>
<text x="117.3" y="40.4">OUTP</text>
<text x="226.7" y="37.8">VIN</text>
<text x="226.7" y="40.4">GND</text>
<text x="234.4" y="40.4">VOUT+</text>
<text x="234.8" y="37.8">VOUT-</text>
<text x="334.4" y="40.9">39</text>
<text x="338.2" y="41.9">39</text>
<text x="345.4" y="41.9">40</text>
<text x="349.1" y="40.9">40</text>
<text x="51.3" y="42.5" transform="rotate(-90 51.3 42.5)">4</text>
<text x="56.4" y="42.5" transform="rotate(-90 56.4 42.5)">3</text>
<text x="106" y="45.4">VEE</text>
<text x="106" y="42.9">GND</text>
<text x="106" y="48">REF</text>
<text x="117.2" y="42.9">OUTN</text>
<text x="334.4" y="43.4">37</text>
<text x="334.4" y="45.9">35</text>
<text x="338.2" y="44.4">37</text>
<text x="338.2" y="46.9">35</text>
<text x="345.4" y="44.4">38</text>
<text x="345.4" y="46.9">36</text>
<text x="349.1" y="43.4">38</text>
<text x="349.1" y="45.9">36</text>
<text x="334.4" y="48.5">33</text>
<text x="334.4" y="51">31</text>
<text x="334.4" y="53.6">29</text>
<text x="338.2" y="49.5">33</text>
<text x="338.2" y="52">31</text>
<text x="345.4" y="49.5">34</text>
<text x="345.4" y="52">32</text>
<text x="349.1" y="48.5">34</text>
<text x="349.1" y="51">32</text>
<text x="349.1" y="53.6">30</text>
<text x="334.4" y="56.1">27</text>
<text x="334.4" y="58.6">25</text>
<text x="338.2" y="54.6">29</text>
<text x="338.2" y="57.1">27</text>
<text x="338.2" y="59.6">25</text>
<text x="345.4" y="54.6">30</text>
<text x="345.4" y="57.1">28</text>
<text x="345.4" y="59.6">26</text>
<text x="349.1" y="56.1">28</text>
<text x="349.1" y="58.6">26</text>
<text x="51.3" y="63.1" transform="rotate(-90 51.3 63.1)">1</text>
<text x="56.4" y="63.1" transform="rotate(-90 56.4 63.1)">2</text>
<text x="334.4" y="61.2">23</text>
<text x="334.4" y="63.7">21</text>
<text x="338.2" y="62.2">23</text>
<text x="338.2" y="64.7">21</text>
<text x="345.4" y="62.2">24</text>
<text x="345.4" y="64.7">22</text>
<text x="349.1" y="61.2">24</text>
<text x="349.1" y="63.7">22</text>
<text x="51.3" y="71.7" transform="rotate(-90 51.3 71.7)">4</text>
<text x="56.4" y="71.7" transform="rotate(-90 56.4 71.7)">3</text>
<text x="58.3" y="66.3">5</text>
<text x="106" y="67">SIG</text>
<text x="106" y="69.6">VCC</text>
<text x="117.3" y="69.6">OUTP</text>
<text x="334.4" y="66.3">19</text>
<text x="334.4" y="68.8">17</text>
<text x="334.4" y="71.3">15</text>
<text x="338.2" y="67.3">19</text>
<text x="338.2" y="69.8">17</text>
<text x="345.4" y="67.3">20</text>
<text x="345.4" y="69.8">18</text>
<text x="349.1" y="66.3">20</text>
<text x="349.1" y="68.8">18</text>
<text x="349.1" y="71.3">16</text>
<text x="106" y="74.7">VEE</text>
<text x="106" y="72.1">GND</text>
<text x="106" y="77.2">REF</text>
<text x="117.2" y="72.1">OUTN</text>
<text x="154.6" y="76.5" transform="rotate(-90 154.6 76.5)">3</text>
<text x="334.4" y="73.9">13</text>
<text x="334.4" y="76.4">11</text>
<text x="338.2" y="72.3">15</text>
<text x="338.2" y="74.9">13</text>
<text x="338.2" y="77.4">11</text>
<text x="345.4" y="72.3">16</text>
<text x="345.4" y="74.9">14</text>
<text x="345.4" y="77.4">12</text>
<text x="349.1" y="73.9">14</text>
<text x="349.1" y="76.4">12</text>
<text x="155.9" y="81.5" transform="rotate(-90 155.9 81.5)">GND</text>
<text x="335.4" y="79">9</text>
<text x="335.4" y="81.5">7</text>
<text x="338.2" y="80">9</text>
<text x="338.2" y="82.5">7</text>
<text x="345.4" y="80">10</text>
<text x="346.4" y="82.5">8</text>
<text x="349.1" y="79">10</text>
<text x="349.1" y="81.5">8</text>
<text x="154.6" y="88.3" transform="rotate(-90 154.6 88.3)">SIG</text>
<text x="157.2" y="88.3" transform="rotate(-90 157.2 88.3)">GND</text>
<text x="335.4" y="84">5</text>
<text x="335.4" y="86.6">3</text>
<text x="335.4" y="89.1">1</text>
<text x="338.2" y="85">5</text>
<text x="338.2" y="87.6">3</text>
<text x="346.4" y="85">6</text>
<text x="346.4" y="87.6">4</text>
<text x="349.1" y="84">6</text>
<text x="349.1" y="86.6">4</text>
<text x="349.1" y="89.1">2</text>
<text x="51.3" y="94.9" transform="rotate(-90 51.3 94.9)">1</text>
<text x="56.4" y="94.9" transform="rotate(-90 56.4 94.9)">2</text>
<text x="153.4" y="90.4" transform="rotate(-90 153.4 90.4)">1</text>
<text x="155.9" y="90.4" transform="rotate(-90 155.9 90.4)">2</text>
<text x="338.2" y="90.1">1</text>
<text x="346.4" y="90.1">2</text>
<text x="58.3" y="98">5</text>
<text x="106" y="98.8">SIG</text>
<text x="106" y="101.3">VCC</text>
<text x="117.3" y="101.3">OUTP</text>
<text x="51.3" y="103.5" transform="rotate(-90 51.3 103.5)">4</text>
<text x="56.4" y="103.5" transform="rotate(-90 56.4 103.5)">3</text>
<text x="106" y="106.4">VEE</text>
<text x="106" y="103.9">GND</text>
<text x="117.2" y="103.9">OUTN</text>
<text x="106" y="108.9">REF</text>
<text x="49.6" y="117.1">3</text>
<text x="51.6" y="118.3">GND</text>
<text x="58.5" y="117.1">GND</text>
<text x="59.4" y="119.6">SIG</text>
<text x="63.5" y="118.3">1</text>
<text x="63.5" y="115.8">2</text>
<text x="150.8" y="115.8" transform="rotate(-90 150.8 115.8)">2</text>
<text x="153.4" y="115.8" transform="rotate(-90 153.4 115.8)">1</text>
<text x="154.6" y="120" transform="rotate(-90 154.6 120)">SIG</text>
<text x="152.1" y="120.9" transform="rotate(-90 152.1 120.9)">GND</text>
<text x="152.1" y="129.8" transform="rotate(-90 152.1 129.8)">3</text>
<text x="153.4" y="127.7" transform="rotate(-90 153.4 127.7)">GND</text>
<text x="57.2" y="141.2">1</text>
<text x="57.2" y="143.7">2</text>
<text x="59.2" y="142.5">VCCA</text>
<text x="70.2" y="142.5">VCCB</text>
<text x="76.2" y="143.7">13</text>
<text x="76.2" y="141.2">14</text>
<text x="57.2" y="146.3">3</text>
<text x="57.2" y="148.8">4</text>
<text x="59.2" y="145">A1</text>
<text x="59.2" y="147.5">A2</text>
<text x="71.8" y="147.5">B2Y</text>
<text x="71.8" y="145">B1Y</text>
<text x="76.2" y="148.8">11</text>
<text x="76.2" y="146.3">12</text>
<text x="204.5" y="147.5">1</text>
<text x="206.6" y="148.8">DIN</text>
<text x="218.7" y="148.8">VDD</text>
<text x="223.5" y="147.5">8</text>
<text x="57.2" y="151.3">5</text>
<text x="57.2" y="153.9">6</text>
<text x="59.2" y="150.1">A3</text>
<text x="59.2" y="152.6">A4</text>
<text x="59.2" y="155.2">NC</text>
<text x="71.8" y="152.6">B4Y</text>
<text x="71.8" y="150.1">B3Y</text>
<text x="72.5" y="155.2">NC</text>
<text x="76.2" y="153.9">9</text>
<text x="76.2" y="151.3">10</text>
<text x="204.5" y="150.1">2</text>
<text x="204.5" y="152.6">3</text>
<text x="204.5" y="155.2">4</text>
<text x="206.6" y="151.3">SCLK</text>
<text x="206.6" y="153.9">CS#</text>
<text x="217.5" y="151.3">OUTB</text>
<text x="218.9" y="153.9">REF</text>
<text x="223.5" y="155.2">5</text>
<text x="223.5" y="152.6">6</text>
<text x="223.5" y="150.1">7</text>
<text x="257.7" y="152.6">2</text>
<text x="261" y="153.6">OUT</text>
<text x="272.9" y="153.6">IN</text>
<text x="277" y="152.6">1</text>
<text x="57.2" y="156.4">7</text>
<text x="59.2" y="157.7">GND</text>
<text x="72.5" y="157.7">OE</text>
<text x="76.2" y="156.4">8</text>
<text x="206.6" y="156.4">OUTA</text>
<text x="217.3" y="156.4">AGND</text>
<text x="257.7" y="157.7">3</text>
<text x="261" y="158.7">GND</text>
<text x="215.1" y="196.2" transform="rotate(-90 215.1 196.2)">8</text>
<text x="208.2" y="199.6">2</text>
<text x="222.4" y="202.1">1</text>
<text x="279.3" y="199.6">6</text>
<text x="293.5" y="202.1">7</text>
<text x="208.2" y="204.7">3</text>
<text x="279.3" y="204.7">5</text>
<text x="215.1" y="210.4" transform="rotate(-90 215.1 210.4)">4</text>
</g>
<g font-size="1.8" fill="#00f">
<text x="132" y="39.3">B66_L7_P</text>
<text x="132" y="41.9">B66_L7_N</text>
<text x="212" y="41.9">100uF</text>
<text x="92.6" y="47">REF_OUTA</text>
<text x="225.9" y="44.4">LM27762</text>
<text x="316.1" y="45.7">B66_L8_P</text>
<text x="326.6" y="46.3" transform="rotate(-90 326.6 46.3)">DGND</text>
<text x="326.6" y="43.7" transform="rotate(-90 326.6 43.7)">DGND</text>
<text x="355.5" y="45.7">B66_L7_P</text>
<text x="105.3" y="52">TLV3801_REF</text>
<text x="316.1" y="48.2">B66_L8_N</text>
<text x="316.1" y="50.8">B66_L10_P</text>
<text x="316.1" y="53.3">B66_L10_N</text>
<text x="355.5" y="48.2">B66_L7_N</text>
<text x="355.5" y="50.8">B66_L9_P</text>
<text x="355.5" y="53.3">B66_L9_N</text>
<text x="316.1" y="55.9">B66_L12_P</text>
<text x="316.1" y="58.4">B66_L12_N</text>
<text x="355.5" y="55.9">B66_L11_P</text>
<text x="355.5" y="58.4">B66_L11_N</text>
<text x="316.1" y="60.9">B66_L20_P</text>
<text x="316.1" y="63.5">B66_L20_N</text>
<text x="355.5" y="60.9">B66_L19_P</text>
<text x="355.5" y="63.5">B66_L19_N</text>
<text x="129.4" y="68.6">B66_L9_P</text>
<text x="129.4" y="71.1">B66_L9_N</text>
<text x="92.6" y="76.2">REF_OUTB</text>
<text x="105.3" y="81.3">TLV3801_REF</text>
<text x="337.7" y="94">2.54-2*20</text>
<text x="130.7" y="100.3">B66_L11_P</text>
<text x="130.7" y="102.8">B66_L11_N</text>
<text x="81.4" y="110.5">GND</text>
<text x="105.3" y="113">TLV3801_REF</text>
<text x="95.1" y="115.5">GND</text>
<text x="39.2" y="143.5">B66_L8_P</text>
<text x="82.4" y="143.5">DAC_DIN</text>
<text x="39.2" y="146">B66_L8_N</text>
<text x="39.2" y="148.6">B66_L10_P</text>
<text x="82.4" y="148.6">DAC_CS</text>
<text x="82.4" y="146">DAC_SCK</text>
<text x="192.9" y="149.8">DAC_SCK</text>
<text x="192.9" y="147.3">DAC_DIN</text>
<text x="229.7" y="149.8">DAC_OUTB</text>
<text x="192.9" y="154.9">DAC_OUTA</text>
<text x="192.9" y="152.4">DAC_CS</text>
<text x="229.7" y="152.4">REF2V</text>
<text x="53.2" y="163.8">DGND</text>
<text x="57.3" y="185.4">GND</text>
<text x="73.5" y="190.5">DGND</text>
<text x="182.8" y="199.4">REF2V</text>
<text x="225.9" y="201.9">REF_OUTA</text>
<text x="253.9" y="199.4">REF2V</text>
<text x="297.1" y="201.9">REF_OUTB</text>
<text x="76.1" y="205.7">DGND</text>
<text x="182.8" y="204.4">DAC_OUTA</text>
<text x="253.9" y="204.4">DAC_OUTB</text>
</g>
</svg>
